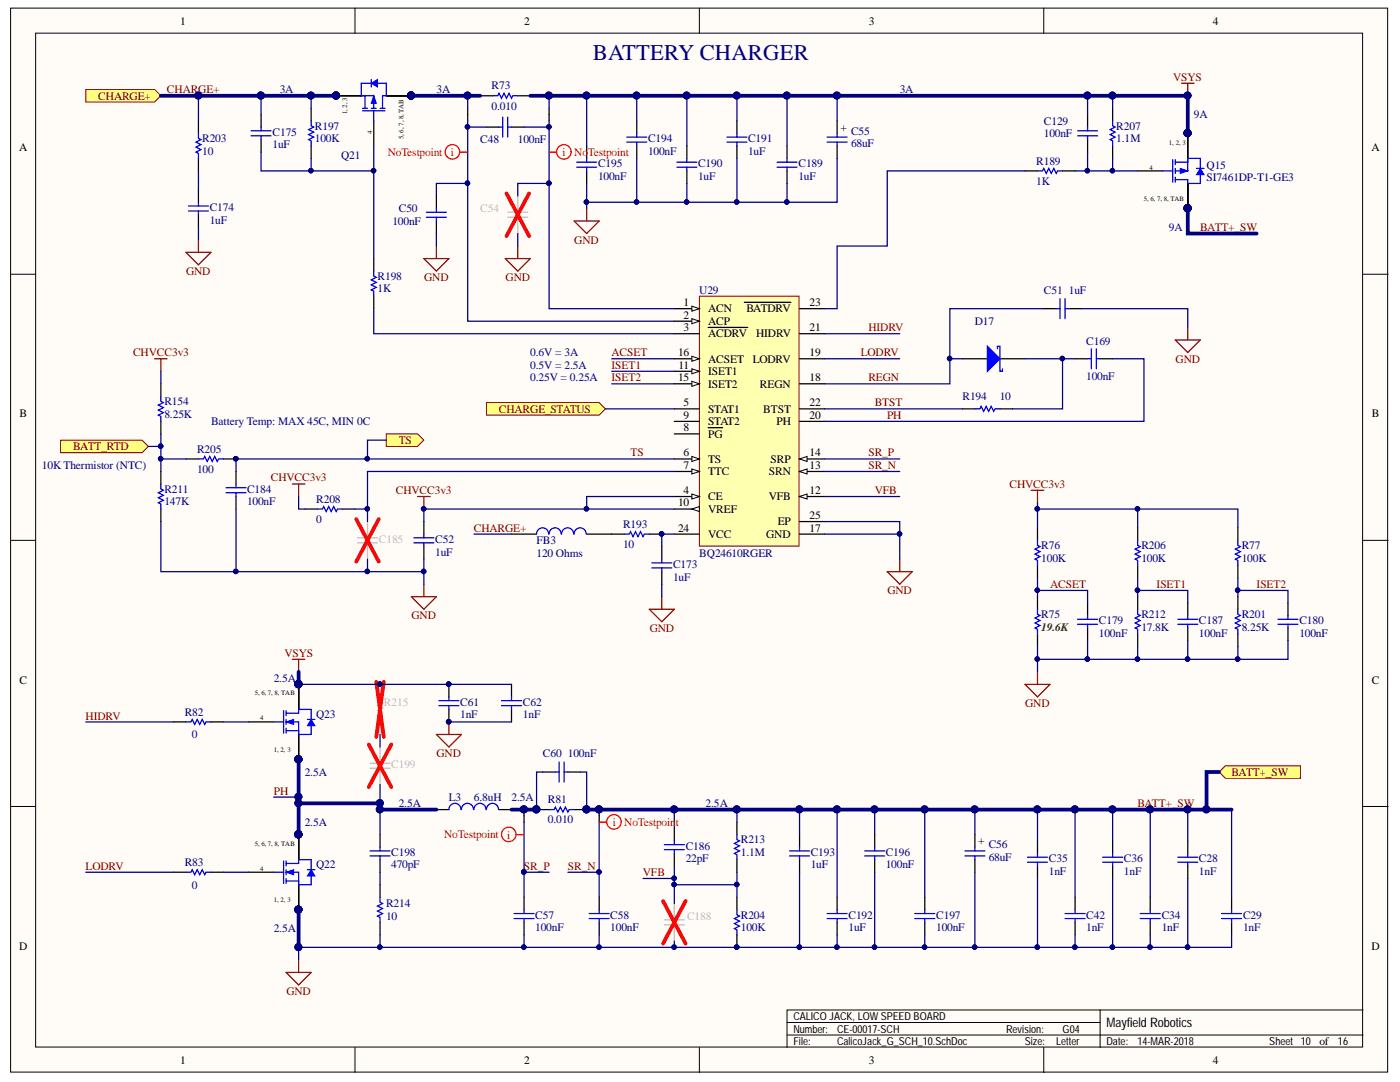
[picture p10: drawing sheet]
<svg xmlns="http://www.w3.org/2000/svg" width="279mm" height="216mm" viewBox="0 0 279 216" stroke-linecap="round" stroke-linejoin="round" font-family="sans-serif">
<g fill="#fffcf8" stroke="#000" stroke-width=".2">
<path d="M2.1 1.6h274.8v212.3h-274.8z"/>
<path d="M7.1 6.6h264.8v202.3h-264.8z"/>
</g>
<g fill="none" stroke="#000" stroke-width=".2">
<path d="M70.8 1.6v5M139.6 1.6v5M208.3 1.6v5M2.1 54.7h5M272 54.7h5M2.1 107.8h5M272 107.8h5M2.1 160.9h5M272 160.9h5M70.8 209v5M139.6 209v5M157.1 206.5h114.9"/>
<path d="M157.1 204h62.5M208.3 209v5M219.6 201.5v7.5M272 201.5h-114.9v7.5"/>
</g>
<path d="M139.6 59.1h19.9v49.9h-19.9z" fill="#ffffb0" stroke="#800000" stroke-width=".2"/>
<path d="M134.6 61.6h5" fill="none" stroke="#000" stroke-width=".25"/>
<path d="M138.1 61.1l1.5 .5-1.5 .5z" fill="#fffcf8"/>
<path d="M138.1 61.1l1.5 .5-1.5 .5z" fill="none" stroke="#000" stroke-width=".2"/>
<path d="M134.6 64.1h5" fill="none" stroke="#000" stroke-width=".25"/>
<path d="M138.1 63.6l1.5 .5-1.5 .5z" fill="#fffcf8"/>
<path d="M138.1 63.6l1.5 .5-1.5 .5z" fill="none" stroke="#000" stroke-width=".2"/>
<path d="M134.6 66.6h5M141.3 65.3h7.9M134.6 99.1h5" fill="none" stroke="#000" stroke-width=".25"/>
<path d="M138.1 98.6l1.5 .5-1.5 .5z" fill="#fffcf8"/>
<path d="M138.1 98.6l1.5 .5-1.5 .5z" fill="none" stroke="#000" stroke-width=".2"/>
<path d="M134.6 81.6h5M134.6 91.6h5" fill="none" stroke="#000" stroke-width=".25"/>
<path d="M138.1 91.1l1.5 .5-1.5 .5z" fill="#fffcf8"/>
<path d="M138.1 91.1l1.5 .5-1.5 .5z" fill="none" stroke="#000" stroke-width=".2"/>
<path d="M134.6 94.1h5" fill="none" stroke="#000" stroke-width=".25"/>
<path d="M138.1 93.6l1.5 .5-1.5 .5z" fill="#fffcf8"/>
<path d="M138.1 93.6l1.5 .5-1.5 .5z" fill="none" stroke="#000" stroke-width=".2"/>
<path d="M134.6 86.6h5M134.6 84.1h5M141.3 85.3h2.9M134.6 101.6h5" fill="none" stroke="#000" stroke-width=".25"/>
<path d="M138.1 101.6l1.5-.5v1z" fill="#fffcf8"/>
<path d="M138.1 101.6l1.5-.5v1z" fill="none" stroke="#000" stroke-width=".2"/>
<path d="M134.6 74.1h5" fill="none" stroke="#000" stroke-width=".25"/>
<path d="M138.1 73.6l1.5 .5-1.5 .5z" fill="#fffcf8"/>
<path d="M138.1 73.6l1.5 .5-1.5 .5z" fill="none" stroke="#000" stroke-width=".2"/>
<path d="M159.6 99.1h5" fill="none" stroke="#000" stroke-width=".25"/>
<path d="M159.6 99.1l1.5-.5v1z" fill="#fffcf8"/>
<path d="M159.6 99.1l1.5-.5v1z" fill="none" stroke="#000" stroke-width=".2"/>
<path d="M159.6 94.1h5" fill="none" stroke="#000" stroke-width=".25"/>
<path d="M159.6 94.1l1.5-.5v1z" fill="#fffcf8"/>
<path d="M159.6 94.1l1.5-.5v1z" fill="none" stroke="#000" stroke-width=".2"/>
<path d="M159.6 91.6h5" fill="none" stroke="#000" stroke-width=".25"/>
<path d="M159.6 91.6l1.5-.5v1z" fill="#fffcf8"/>
<path d="M159.6 91.6l1.5-.5v1z" fill="none" stroke="#000" stroke-width=".2"/>
<path d="M134.6 76.6h5" fill="none" stroke="#000" stroke-width=".25"/>
<path d="M138.1 76.1l1.5 .5-1.5 .5z" fill="#fffcf8"/>
<path d="M138.1 76.1l1.5 .5-1.5 .5z" fill="none" stroke="#000" stroke-width=".2"/>
<path d="M134.6 71.6h5" fill="none" stroke="#000" stroke-width=".25"/>
<path d="M138.1 71.1l1.5 .5-1.5 .5z" fill="#fffcf8"/>
<path d="M138.1 71.1l1.5 .5-1.5 .5z" fill="none" stroke="#000" stroke-width=".2"/>
<g fill="none" stroke="#000" stroke-width=".25">
<path d="M148.5 60.3h9.3M159.6 76.6h5M159.6 71.6h5M159.6 66.6h5M159.6 61.6h5M159.6 84.1h5M159.6 81.6h5M134.6 106.6h5M159.6 106.6h5M159.6 104.1h5M59.6 136.6v5M49.6 144.1h5"/>
<path d="M59.6 146.6v5"/>
</g>
<g fill="#000080" stroke="#000080" stroke-width=".2">
<circle cx="59.5" cy="151.5" r=".7"/>
<circle cx="59.5" cy="136.5" r=".7"/>
</g>
<path d="M54.6 144.1h2M56.6 141.8v4.5M57.1 145.8h2.5M57.1 144.1h2.5v2.5M57.1 142.3h2.5M57.1 141.8v1M57.1 143.6v1M57.1 145.3v1" fill="none" stroke="#00f" stroke-width=".25"/>
<path d="M57.1 144.1l1.5-.5v1z" fill="#00f"/>
<path d="M57.1 144.1l1.5-.5v1z" fill="none" stroke="#00f" stroke-width=".2"/>
<path d="M59.6 141.6v.7M59.6 145.8v.8M62.1 144.8v1.8" fill="none" stroke="#00f" stroke-width=".25"/>
<path d="M62.1 143.6l.7 1.2h-1.5z" fill="#00f"/>
<path d="M62.1 143.6l.7 1.2h-1.5z" fill="none" stroke="#00f" stroke-width=".2"/>
<path d="M59.6 141.6h2.5v2M59.6 146.6h2.5M61.3 143.6h1.5M54.6 174h2M56.6 171.8v4.5M57.1 175.8h2.5M57.1 174h2.5v2.5M57.1 172.3h2.5M57.1 171.8v1M57.1 173.5v1M57.1 175.3v1" fill="none" stroke="#00f" stroke-width=".25"/>
<path d="M59.6 136.6v5M59.6 146.6v5M49.6 174h5M59.6 166.5v5M59.6 176.5v5" fill="none" stroke="#000" stroke-width=".25"/>
<g fill="#000080" stroke="#000080" stroke-width=".2">
<circle cx="59.5" cy="136.5" r=".7"/>
<circle cx="59.5" cy="151.5" r=".7"/>
<circle cx="59.5" cy="181.5" r=".7"/>
<circle cx="59.5" cy="166.5" r=".7"/>
</g>
<path d="M57.1 174l1.5-.5v1z" fill="#00f"/>
<path d="M57.1 174l1.5-.5v1z" fill="none" stroke="#00f" stroke-width=".2"/>
<path d="M59.6 171.5v.8M59.6 175.8v.7M62.1 174.8v1.7" fill="none" stroke="#00f" stroke-width=".25"/>
<path d="M62.1 173.5l.7 1.3h-1.5z" fill="#00f"/>
<path d="M62.1 173.5l.7 1.3h-1.5z" fill="none" stroke="#00f" stroke-width=".2"/>
<path d="M72.1 16.6h2M72.1 19.1h2.5v2.5M72.8 19.1v2.5M76.3 19.1v2.5M72.3 22.1h4.5M72.3 21.6h1M74.1 21.6h1M74.6 22.1v2M75.8 21.6h1M59.6 171.5h2.5v2M59.6 176.5h2.5M61.3 173.5h1.5" fill="none" stroke="#00f" stroke-width=".25"/>
<path d="M67.1 19.1h5M77.1 19.1h5M74.6 24.1v5M59.6 166.5v5M59.6 176.5v5" fill="none" stroke="#000" stroke-width=".25"/>
<g fill="#000080" stroke="#000080" stroke-width=".2">
<circle cx="59.5" cy="166.5" r=".7"/>
<circle cx="59.5" cy="181.5" r=".7"/>
<circle cx="67" cy="19.1" r=".7"/>
<circle cx="82" cy="19.1" r=".7"/>
</g>
<path d="M74.6 19.1l.5 1.5h-1z" fill="#00f"/>
<path d="M74.6 19.1l.5 1.5h-1z" fill="none" stroke="#00f" stroke-width=".2"/>
<path d="M72.1 19.1h.7M75.3 16.6h1.8M76.3 19.1h.8" fill="none" stroke="#00f" stroke-width=".25"/>
<path d="M74.1 16.6l1.2-.7v1.5z" fill="#00f"/>
<path d="M74.1 16.6l1.2-.7v1.5z" fill="none" stroke="#00f" stroke-width=".2"/>
<path d="M72.1 16.6v2.5M74.1 15.9v1.5M77.1 16.6v2.5M157.6 169.8h4M157.6 170.8h4M159.6 169v.8M159.6 170.8v.7M165.1 182.3h4M165.1 183.3h4M167.1 181.5v.8M167.1 183.3v.7" fill="none" stroke="#00f" stroke-width=".25"/>
<path d="M67.1 19.1h5M77.1 19.1h5M159.6 166.5v2.5M159.6 171.5v2.5M167.1 179v2.5M167.1 184v2.5" fill="none" stroke="#000" stroke-width=".25"/>
<g fill="#000080" stroke="#000080" stroke-width=".2">
<circle cx="67" cy="19.1" r=".7"/>
<circle cx="82" cy="19.1" r=".7"/>
</g>
<path d="M177.1 114.1h5l-2.5 2.5zM179.6 111.6v2.5M57.1 194h5l-2.5 2.5zM59.6 191.5v2.5" fill="none" stroke="#800000" stroke-width=".25"/>
<path d="M243.3 154.1l1.2-1.3h15v2.5h-15z" fill-rule="evenodd" fill="#ffff80" stroke="#800000" stroke-width=".2"/>
<path d="M192.1 71.6h5M199.6 71.6h5M208.3 61.6h2.5M213.3 61.6h2.5" fill="none" stroke="#000" stroke-width=".25"/>
<path d="M211.6 59.6v4M212.6 59.6v4M210.8 61.6h.8M212.6 61.6h.7" fill="none" stroke="#00f" stroke-width=".25"/>
<path d="M234.5 67.8h5l-2.5 2.5zM237 65.3v2.5" fill="none" stroke="#800000" stroke-width=".25"/>
<path d="M197.1 69.1l2.5 2.5-2.5 2.5z" fill="#00f"/>
<g fill="none" stroke="#00f" stroke-width=".25">
<path d="M135.1 32.4h4M135.1 33.4h4M137.1 31.6v.8M137.1 33.4v.7M145.1 27.4h4M145.1 28.4h4M147.1 26.6v.8M147.1 28.4v.7M155.1 32.4h4M155.1 33.4h4M157.1 31.6v.8M157.1 33.4v.7"/>
<path d="M197.1 69.1l2.5 2.5-2.5 2.5zM199.1 69.6v-.5h.5v5h.5v-.5M82.6 107.3h4M82.6 108.3h4M84.6 106.6v.7M84.6 108.3v.8M130.1 112.3h4M130.1 113.3h4M132.1 111.6v.7M132.1 113.3v.8"/>
</g>
<circle cx="104.5" cy="174" r=".45" fill="#000080" stroke="#000080" stroke-width=".2"/>
<path d="M137.1 29.1v2.5M137.1 34.1v2.5M147.1 24.1v2.5M147.1 29.1v2.5M157.1 29.1v2.5M157.1 34.1v2.5M84.6 104.1v2.5M84.6 109.1v2.5M132.1 109.1v2.5M132.1 114.1v2.5" fill="none" stroke="#000" stroke-width=".25"/>
<path d="M114.6 44.1h5l-2.5 2.5zM117.1 41.6v2.5M82.1 119.1h5l-2.5 2.5zM84.6 116.6v2.5M132.1 119.1v2.5M129.6 121.6h5l-2.5 2.5z" fill="none" stroke="#800000" stroke-width=".25"/>
<path d="M12.1 87.8h16.3l1.2 1.3-1.2 1.2h-16.3z" fill-rule="evenodd" fill="#ffff80" stroke="#800000" stroke-width=".2"/>
<path d="M84.6 51.6h5l-2.5 2.5zM87.1 49.1v2.5M100.8 51.6h5l-2.5 2.5zM103.3 49.1v2.5M204.6 136.6h5l-2.5 2.5zM207.1 134.1v2.5" fill="none" stroke="#800000" stroke-width=".25"/>
<path d="M17.1 17.9h13.8l1.2 1.2-1.2 1.3h-13.8z" fill-rule="evenodd" fill="#ffff80" stroke="#800000" stroke-width=".2"/>
<path d="M37.1 50.3h5l-2.5 2.5zM39.6 47.8v2.5" fill="none" stroke="#800000" stroke-width=".25"/>
<path d="M77.1 86.6h6.2l1.3 1.2-1.3 1.3h-6.2z" fill-rule="evenodd" fill="#ffff80" stroke="#800000" stroke-width=".2"/>
<path d="M235.8 16.6h2.5M237 16.6v2.5M30.9 71.6h2.5M32.1 71.6v2.5M58.3 96.6h2.5M59.6 96.6v2.5M83.3 99.1h2.5M84.6 99.1v2.5M205.8 97.8h2.5M207.1 97.8v2.5" fill="none" stroke="#800000" stroke-width=".25"/>
<g fill="#000080" stroke="#000080" stroke-width=".2">
<circle cx="84.5" cy="101.5" r=".45"/>
<circle cx="237" cy="19.1" r=".7"/>
<circle cx="107" cy="161.5" r=".7"/>
<circle cx="117" cy="161.5" r=".7"/>
<circle cx="237" cy="26.6" r=".7"/>
<circle cx="237" cy="41.6" r=".7"/>
</g>
<path d="M95.8 19.1h2.5M103.3 19.1h2.5M167.1 24.1v2.5M167.1 29.1v2.5M227 34.1h5M237 26.6v5M237 36.6v5M107.1 161.5h2.5M114.6 161.5h2.5M194.6 166.5v2.5M194.6 171.5v2.5" fill="none" stroke="#000" stroke-width=".25"/>
<g fill="none" stroke="#00f" stroke-width=".25">
<path d="M98.3 19.1h1l.3-.5 .5 1 .5-1 .5 1 .5-1 .5 1 .2-.5h1M165.1 28.4h4M165.1 27.4h4M167.1 26.6v.8M167.1 28.4v.7M232 34.1h2M234 31.9v4.5M234.5 35.9h2.5M234.5 32.4h2.5M234.5 31.9v1M234.5 33.6v1M234.5 35.4v1"/>
<path d="M237 31.6v2.5h-2.5M239.5 31.6v2M109.6 161.5h1l.2-.5 .5 1 .5-1 .5 1 .5-1 .5 1 .3-.5h1M192.6 170.8h4M192.6 169.8h4M194.6 169v.8M194.6 170.8v.7"/>
</g>
<path d="M235.5 33.6l1.5 .5-1.5 .5z" fill="#00f"/>
<path d="M235.5 33.6l1.5 .5-1.5 .5z" fill="none" stroke="#00f" stroke-width=".2"/>
<path d="M237 31.6v.8M237 35.9v.7M239.5 34.9v1.7" fill="none" stroke="#00f" stroke-width=".25"/>
<path d="M239.5 33.6l.8 1.3h-1.5z" fill="#00f"/>
<path d="M239.5 33.6l.8 1.3h-1.5z" fill="none" stroke="#00f" stroke-width=".2"/>
<g fill="none" stroke="#00f" stroke-width=".25">
<path d="M39.6 26.6v1l.5 .3-1 .5 1 .5-1 .5 1 .5-1 .5 .5 .2v1M62.1 24.1v1l.5 .3-1 .5 1 .5-1 .5 1 .5-1 .5 .5 .2v1M99.6 25.4h.7M100.3 23.4v4M101.3 23.4v4M101.3 25.4h.8M115.1 32.4h4M115.1 33.4h4M117.1 31.6v.8M117.1 33.4v.7M125.1 27.4h4M125.1 28.4h4"/>
<path d="M127.1 26.6v.8M127.1 28.4v.7M207.1 34.1h1l.2-.5 .5 1 .5-1 .5 1 .5-1 .5 1 .3-.5h1M215.1 26.1h4M215.1 27.1h4M217.1 25.4v.7M217.1 27.1v.8M237 31.6h2.5M237 36.6h2.5M238.8 33.6h1.5M74.6 54.1v1l.5 .2-1 .5 1 .5-1 .5 1 .5-1 .5 .5 .3v1M85.1 42.4h4"/>
<path d="M85.1 43.3h4M87.1 41.6v.8M87.1 43.3v.8M32.1 79.1v1l.5 .2-1 .5 1 .5-1 .5 1 .5-1 .5 .5 .3v1M217.1 71.6h.7M217.8 69.6v4M218.8 69.6v4M218.8 71.6h.8M32.1 96.6v1l.5 .2-1 .5 1 .5-1 .5 1 .5-1 .5 .5 .3v1M39.6 91.6h1l.3-.5 .5 1 .5-1 .5 1 .5-1 .5 1 .2-.5h1M45.1 97.3h4M45.1 98.3h4"/>
<path d="M47.1 96.6v.7M47.1 98.3v.8M194.6 81.6h1l.2-.5 .5 1 .5-1 .5 1 .5-1 .5 1 .3-.5h1M63.3 101.6h1l.3-.5 .5 1 .5-1 .5 1 .5-1 .5 1 .2-.5h1M207.1 107.8v1l.5 .3-1 .5 1 .5-1 .5 1 .5-1 .5 .5 .2v1M227 107.8v1l.5 .3-1 .5 1 .5-1 .5 1 .5-1 .5 .5 .2v1M247 107.8v1l.5 .3-1 .5 1 .5-1 .5 1 .5-1 .5 .5 .2v1M207.1 121.6v1l.5 .2-1 .5 1 .5-1 .5 1 .5-1 .5 .5 .3v1M215.1 123.6h4M215.1 124.6h4M217.1 122.8v.8M217.1 124.6v.7"/>
<path d="M227 121.6v1l.5 .2-1 .5 1 .5-1 .5 1 .5-1 .5 .5 .3v1M235 123.6h4M235 124.6h4M237 122.8v.8M237 124.6v.7M247 121.6v1l.5 .2-1 .5 1 .5-1 .5 1 .5-1 .5 .5 .3v1M255 123.6h4M255 124.6h4M257 122.8v.8M257 124.6v.7M37.1 144.1h1l.3-.5 .5 1 .5-1 .5 1 .5-1 .5 1 .2-.5h1M110.8 154.1h.8"/>
<path d="M111.6 152.1v3.9M112.6 152.1v3.9M112.6 154.1h.7M37.1 174h1l.3-.5 .5 1 .5-1 .5 1 .5-1 .5 1 .2-.5h1M75.8 179v1l.5 .3-1 .5 1 .5-1 .5 1 .5-1 .5 .5 .2v1M132.6 168.5h4M132.6 169.5h4M134.6 167.8v.7M134.6 169.5v.8M147.1 166.5v1l.5 .3-1 .5 1 .5-1 .5 1 .5-1 .5 .5 .2v1M172.6 169.8h4M172.6 170.8h4"/>
<path d="M174.6 169v.8M174.6 170.8v.7M102.6 182.3h4M102.6 183.3h4M104.6 181.5v.8M104.6 183.3v.7M117.6 182.3h4M117.6 183.3h4M119.6 181.5v.8M119.6 183.3v.7M147.1 181.5v1l.5 .3-1 .5 1 .5-1 .5 1 .5-1 .5 .5 .2v1M182.6 182.3h4"/>
<path d="M182.6 183.3h4M184.6 181.5v.8M184.6 183.3v.7"/>
</g>
<g fill="none" stroke="#000" stroke-width=".25">
<path d="M39.6 24.1v2.5M39.6 31.6v2.5M62.1 21.6v2.5M62.1 29.1v2.5M87.1 39.1v2.5M97.1 25.4h2.5M102.1 25.4h2.5M117.1 29.1v2.5M117.1 34.1v2.5M127.1 24.1v2.5M127.1 29.1v2.5M204.6 34.1h2.5"/>
<path d="M212.1 34.1h2.5M217.1 22.9v2.5M217.1 27.9v2.5M237 26.6v5M237 36.6v5M74.6 51.6v2.5M74.6 59.1v2.5M87.1 44.1v2.5M32.1 76.6v2.5M214.6 71.6h2.5M219.6 71.6h2.5M32.1 84.1v2.5"/>
<path d="M32.1 94.1v2.5M37.1 91.6h2.5M44.6 91.6h2.5M47.1 94.1v2.5M47.1 99.1v2.5M192.1 81.6h2.5M199.6 81.6h2.5M32.1 101.6v2.5M60.8 101.6h2.5M68.3 101.6h2.5M207.1 105.3v2.5M207.1 112.8v2.5"/>
<path d="M207.1 119.1v2.5M227 105.3v2.5M227 112.8v2.5M227 119.1v2.5M247 105.3v2.5M247 112.8v2.5M247 119.1v2.5M207.1 126.6v2.5M217.1 120.3v2.5M217.1 125.3v2.5M227 126.6v2.5M237 120.3v2.5"/>
<path d="M237 125.3v2.5M247 126.6v2.5M257 120.3v2.5M257 125.3v2.5M34.6 144.1h2.5M42.1 144.1h2.5M108.3 154.1h2.5M113.3 154.1h2.5M34.6 174h2.5M42.1 174h2.5M75.8 176.5v2.5M104.6 179v2.5"/>
<path d="M119.6 179v2.5M134.6 165.3v2.5M134.6 170.3v2.5M147.1 164v2.5M147.1 171.5v2.5M147.1 179v2.5M174.6 166.5v2.5M174.6 171.5v2.5M184.6 179v2.5M75.8 184v2.5M104.6 184v2.5M119.6 184v2.5"/>
<path d="M147.1 186.5v2.5M184.6 184v2.5"/>
</g>
<g fill="#000080" stroke="#000080" stroke-width=".2">
<circle cx="237" cy="26.6" r=".7"/>
<circle cx="237" cy="41.6" r=".7"/>
<circle cx="47.1" cy="91.5" r=".45"/>
<circle cx="147" cy="189" r=".45"/>
<circle cx="75.8" cy="136.5" r=".45"/>
</g>
<g fill="none" stroke="#bfbebc" stroke-width=".25">
<path d="M103.3 39.1v3.3M101.3 42.4h4M101.3 43.3h4M103.3 43.3v3.3M71.3 107.3h4M71.3 108.3h4M73.3 104.1v3.2M73.3 108.3v3.3M75.8 136.6v3.5l.5 .2-1 .5 1 .5-1 .5 1 .5-1 .5 .5 .3v3.5M73.8 152.3h4M73.8 153.3h4M75.8 149.1v3.2"/>
<path d="M75.8 153.3v3.2M132.6 183.5h4M132.6 184.5h4M134.6 180.3v3.2M134.6 184.5v3.3"/>
</g>
<path d="M101.1 38.6l4.5 8.5M105.6 38.6l-4.5 8.5M71.1 103.6l4.5 8.5M75.6 103.6l-4.5 8.5M75.1 136.1l1.5 11M76.6 136.1l-1.5 11M73.6 148.6l4.5 8.4M78.1 148.6l-4.5 8.4M132.3 179.8l4.5 8.5M136.8 179.8l-4.5 8.5" fill="none" stroke="#f00" stroke-width=".75"/>
<path d="M97.1 80.3h22.5l1.2 1.3-1.2 1.2h-22.5z" fill-rule="evenodd" fill="#ffff80" stroke="#800000" stroke-width=".2"/>
<g fill="none" stroke="#000" stroke-width=".25">
<path d="M39.6 37.9v2.5M52.1 22.9v2.5M52.1 27.9v2.5M93.3 21.6v2.5M109.6 21.6v2.5M222.1 21.6v2.5M222.1 29.1v2.5M39.6 42.9v2.4M102.1 106.6h5M117.1 106.6h7.5M129.6 106.6h2.5M89.6 136.6v2.5"/>
<path d="M102.1 136.6v2.5M89.6 141.6v2.5M102.1 141.6v2.5M75.8 166.5v2.5M75.8 171.5v2.5M87.1 161.5h2.5M99.6 161.5h2.5M104.6 161.5v2.5M119.6 161.5v2.5M207.1 167.8v2.5M207.1 172.8v2.5M214.6 179v2.5"/>
<path d="M222.1 167.8v2.5M222.1 172.8v2.5M229.5 179v2.5M237 167.8v2.5M237 172.8v2.5M245.8 179v2.5M214.6 184v2.5M229.5 184v2.5M245.8 184v2.5"/>
</g>
<g fill="none" stroke="#00f" stroke-width=".25">
<path d="M50.1 26.1h4M50.1 27.1h4M52.1 25.4v.7M52.1 27.1v.8M222.1 24.1v1l.5 .3-1 .5 1 .5-1 .5 1 .5-1 .5 .5 .2v1M37.6 41.1h4M37.6 42.1h4M39.6 40.4v.7M39.6 42.1v.8M109.5 106.6a1.2 1.2 0 0 0-1.2-1.3 1.2 1.2 0 0 0-1.2 1.3M112 106.6a1.2 1.2 0 0 0-1.2-1.3 1.2 1.2 0 0 0-1.2 1.3M114.5 106.6a1.2 1.2 0 0 0-1.2-1.3 1.2 1.2 0 0 0-1.2 1.3"/>
<path d="M117 106.6a1.2 1.2 0 0 0-1.2-1.3 1.2 1.2 0 0 0-1.2 1.3M124.6 106.6h1l.2-.5 .5 1 .5-1 .5 1 .5-1 .5 1 .3-.5h1M87.6 139.8h4M89.6 139.1v.7M100.1 139.8h4M102.1 139.1v.7M87.6 140.8h4M89.6 140.8v.8M100.1 140.8h4M102.1 140.8v.8M73.8 169.8h4M73.8 170.8h4"/>
<path d="M75.8 169v.8M75.8 170.8v.7M92 161.5a1.2 1.2 0 0 0-1.2-1.2 1.2 1.2 0 0 0-1.2 1.2M94.5 161.5a1.2 1.2 0 0 0-1.2-1.2 1.2 1.2 0 0 0-1.2 1.2M97 161.5a1.2 1.2 0 0 0-1.2-1.2 1.2 1.2 0 0 0-1.2 1.2M99.5 161.5a1.2 1.2 0 0 0-1.2-1.2 1.2 1.2 0 0 0-1.2 1.2M205.1 171h4M205.1 172h4M207.1 170.3v.7M207.1 172v.8M220.1 171h3.9M220.1 172h3.9"/>
<path d="M222.1 170.3v.7M222.1 172v.8M235 171h4M235 172h4M237 170.3v.7M237 172v.8M212.6 182.3h4M212.6 183.3h4M214.6 181.5v.8M214.6 183.3v.7M227.5 182.3h4M227.5 183.3h4"/>
<path d="M229.5 181.5v.8M229.5 183.3v.7M243.8 182.3h4M243.8 183.3h4M245.8 181.5v.8M245.8 183.3v.7"/>
</g>
<path d="M58.3 131.6h2.5M59.6 131.6v2.5M87.1 146.6h5l-2.5 2.5zM89.6 144.1v2.5" fill="none" stroke="#800000" stroke-width=".25"/>
<g fill="#000080" stroke="#000080" stroke-width=".2">
<circle cx="89.5" cy="144" r=".45"/>
<circle cx="89.5" cy="136.5" r=".45"/>
<circle cx="132" cy="106.5" r=".45"/>
<circle cx="104.5" cy="161.5" r=".7"/>
<circle cx="119.5" cy="161.5" r=".7"/>
<circle cx="167" cy="161.5" r=".7"/>
<circle cx="174.5" cy="161.5" r=".7"/>
<circle cx="184.5" cy="161.5" r=".7"/>
<circle cx="159.5" cy="161.5" r=".7"/>
<circle cx="167" cy="189" r=".45"/>
<circle cx="174.5" cy="189" r=".45"/>
<circle cx="184.5" cy="189" r=".45"/>
<circle cx="194.5" cy="161.5" r=".7"/>
<circle cx="147" cy="176.5" r=".45"/>
<circle cx="134.5" cy="176.5" r=".45"/>
<circle cx="134.5" cy="189" r=".45"/>
<circle cx="217" cy="34.1" r=".45"/>
<circle cx="222" cy="34.1" r=".45"/>
<circle cx="222" cy="19.1" r=".7"/>
<circle cx="59.5" cy="189" r=".7"/>
<circle cx="75.8" cy="189" r=".45"/>
<circle cx="59.5" cy="181.5" r=".7"/>
<circle cx="59.5" cy="160.2" r=".7"/>
<circle cx="59.5" cy="166.5" r=".7"/>
<circle cx="75.8" cy="160.2" r=".7"/>
<circle cx="75.8" cy="161.5" r=".7"/>
<circle cx="59.5" cy="159" r=".7"/>
<circle cx="59.5" cy="151.5" r=".7"/>
<circle cx="179.5" cy="106.5" r=".45"/>
<circle cx="189.5" cy="71.5" r=".45"/>
<circle cx="212" cy="71.5" r=".45"/>
<circle cx="217" cy="19.1" r=".7"/>
<circle cx="167" cy="19.1" r=".7"/>
<circle cx="157" cy="19.1" r=".7"/>
<circle cx="147" cy="19.1" r=".7"/>
<circle cx="137" cy="19.1" r=".7"/>
<circle cx="127" cy="19.1" r=".7"/>
<circle cx="117" cy="40.3" r=".45"/>
<circle cx="157" cy="40.3" r=".45"/>
<circle cx="147" cy="40.3" r=".45"/>
<circle cx="137" cy="40.3" r=".45"/>
<circle cx="127" cy="40.3" r=".45"/>
<circle cx="62" cy="34.1" r=".45"/>
<circle cx="74.5" cy="34.1" r=".45"/>
<circle cx="62" cy="19.1" r=".7"/>
<circle cx="73.3" cy="114" r=".45"/>
<circle cx="84.5" cy="114" r=".45"/>
<circle cx="32.1" cy="91.5" r=".45"/>
<circle cx="32.1" cy="89" r=".45"/>
<circle cx="47.1" cy="114" r=".45"/>
<circle cx="93.3" cy="36.6" r=".45"/>
<circle cx="109.5" cy="36.6" r=".45"/>
<circle cx="207" cy="117.8" r=".45"/>
<circle cx="227" cy="117.8" r=".45"/>
<circle cx="247" cy="117.8" r=".45"/>
<circle cx="207" cy="131.5" r=".45"/>
<circle cx="247" cy="131.5" r=".45"/>
<circle cx="237" cy="131.5" r=".45"/>
<circle cx="227" cy="131.5" r=".45"/>
<circle cx="217" cy="131.5" r=".45"/>
<circle cx="227" cy="101.5" r=".45"/>
<circle cx="39.6" cy="19.1" r=".7"/>
<circle cx="237" cy="41.6" r=".7"/>
<circle cx="73.3" cy="101.5" r=".45"/>
<circle cx="207" cy="101.5" r=".45"/>
<circle cx="109.5" cy="25.3" r=".45"/>
<circle cx="84.5" cy="101.5" r=".45"/>
<circle cx="117" cy="101.5" r=".45"/>
<circle cx="134.5" cy="175.2" r=".45"/>
<circle cx="47.1" cy="91.5" r=".45"/>
<circle cx="73.3" cy="91.5" r=".45"/>
<circle cx="82" cy="19.1" r=".7"/>
<circle cx="93.3" cy="19.1" r=".7"/>
<circle cx="194.5" cy="189" r=".45"/>
<circle cx="159.5" cy="189" r=".45"/>
<circle cx="52" cy="19.1" r=".7"/>
<circle cx="67" cy="19.1" r=".7"/>
<circle cx="119.5" cy="189" r=".45"/>
<circle cx="147" cy="189" r=".45"/>
<circle cx="104.5" cy="189" r=".45"/>
<circle cx="59.5" cy="136.5" r=".7"/>
<circle cx="134.5" cy="161.5" r=".7"/>
<circle cx="147" cy="161.5" r=".7"/>
<circle cx="107" cy="161.5" r=".7"/>
<circle cx="109.5" cy="19.1" r=".7"/>
<circle cx="117" cy="19.1" r=".7"/>
<circle cx="237" cy="19.1" r=".7"/>
<circle cx="237" cy="26.6" r=".7"/>
<circle cx="207" cy="161.5" r=".7"/>
<circle cx="222" cy="161.5" r=".7"/>
<circle cx="237" cy="161.5" r=".7"/>
<circle cx="207" cy="189" r=".45"/>
<circle cx="214.5" cy="189" r=".45"/>
<circle cx="229.5" cy="189" r=".45"/>
<circle cx="237" cy="189" r=".45"/>
<circle cx="222" cy="189" r=".45"/>
<circle cx="214.5" cy="161.5" r=".7"/>
<circle cx="229.5" cy="161.5" r=".7"/>
<circle cx="240.7" cy="161.5" r=".7"/>
<circle cx="117" cy="161.5" r=".7"/>
<circle cx="75.8" cy="136.5" r=".45"/>
<circle cx="93.3" cy="25.3" r=".45"/>
<circle cx="104.5" cy="174" r=".45"/>
<circle cx="119.5" cy="174" r=".45"/>
</g>
<g fill="none" stroke="#000080" stroke-width=".25">
<path d="M39.6 19.1v5M52.1 19.1v3.8M62.1 19.1v2.5M93.3 19.1v2.5M109.6 19.1v2.5M117.1 19.1v10M127.1 19.1v5M137.1 19.1v10M147.1 19.1v5M157.1 19.1v10M167.1 19.1v5M217.1 19.1v3.8"/>
<path d="M222.1 19.1v2.5M39.6 34.1v3.8M52.1 30.4v3.7h22.5M62.1 31.6v2.5M74.6 29.1v22.5M93.3 36.6h-6.2v2.5M93.3 24.1v1.3M97.1 25.4h-3.8v38.7h41.3M104.6 25.4h5v36.2h25M109.6 36.6h-6.3v2.5M109.6 24.1v1.3M117.1 36.6v5"/>
<path d="M127.1 31.6v8.8M137.1 36.6v3.8M147.1 31.6v8.8M157.1 36.6v3.8M167.1 31.6v8.8h-50M204.6 34.1h-27.5v15h-10v12.5h-2.5M214.6 34.1h12.4M217.1 30.4v3.7M222.1 31.6v2.5M39.6 45.3v2.5M87.1 46.6v2.5M103.3 46.6v2.5"/>
<path d="M32.1 74.1v2.5M74.6 61.6v5h60M122.1 71.6h12.5M122.1 74.1h12.5M122.1 76.6h12.5M164.6 66.6h15M164.6 71.6h15M189.6 71.6h2.5M204.6 71.6h10M208.3 61.6h-18.7v15h-25M212.1 71.6v10h-10M215.8 61.6h21.2v3.7"/>
<path d="M222.1 71.6h6.2v12.5h-63.7M29.6 89.1h2.5M32.1 86.6v7.5M32.1 91.6h5M59.6 99.1v2.5h1.2M77.1 87.8h-3.8v3.8M120.8 81.6h13.8M134.6 94.1h-61.3v10M134.6 99.1h-17.5v2.5h-32.5v2.5M134.6 91.6h-87.5v2.5M164.6 99.1h15M164.6 81.6h27.5"/>
<path d="M164.6 91.6h15M164.6 94.1h15M32.1 104.1v10h15M47.1 101.6v12.5h26.2M70.8 101.6h2.5M73.3 111.6v2.5h11.3v-2.5M84.6 114.1v2.5M94.6 106.6h7.5M117.1 101.6h17.5M132.1 116.6v2.5M134.6 106.6h-2.5v2.5M164.6 104.1h15v7.5"/>
<path d="M164.6 106.6h15M207.1 117.8h10v2.5M207.1 115.3v3.8M207.1 105.3v-3.7h39.9v3.7M207.1 100.3v1.3M227 115.3v2.5h10v2.5M227 101.6v3.7M227 117.8v1.3M247 115.3v2.5h10v2.5M247 117.8v1.3M59.6 136.6h42.5M207.1 129.1v5"/>
<path d="M217.1 127.8v3.8M227 129.1v2.5M237 127.8v3.8M247 129.1v2.5M257 127.8v3.8h-49.9M17.1 144.1h17.5M44.6 144.1h5M54.6 159h5M75.8 156.5v10M75.8 146.6v2.5M89.6 144.1h12.5M108.3 154.1h-1.2v7.4"/>
<path d="M115.8 154.1h1.3v7.4M17.1 174h17.5M44.6 174h5M75.8 174v2.5M104.6 164v15M104.6 174h5M113.3 174h6.3M119.6 164v15M128.3 175.3h6.3M134.6 172.8v7.5M134.6 176.5h12.5M134.6 161.5v3.8"/>
<path d="M147.1 174v5M147.1 161.5v2.5M159.6 174v15h-55v-2.5M159.6 161.5v5M167.1 161.5v17.5M174.6 161.5v5M174.6 174v15M184.6 161.5v17.5M194.6 174v15h-35M194.6 161.5v5M207.1 161.5v6.3M207.1 175.3v13.7"/>
<path d="M214.6 161.5v17.5M222.1 161.5v6.3M222.1 175.3v13.7M229.5 161.5v17.5M237 161.5v6.3M237 175.3v13.7M245.8 161.5v17.5M75.8 186.5v2.5h-16.2v2.5M75.8 189h28.8M119.6 186.5v2.5M134.6 187.8v1.2M167.1 186.5v2.5"/>
<path d="M184.6 186.5v2.5M214.6 186.5v2.5M229.5 186.5v2.5M245.8 186.5v2.5h-51.2"/>
</g>
<path d="M32.1 19.1h35M82.1 19.1h13.7M105.8 19.1h131.2v7.5M237 41.6v5h13.8M59.6 134.1v2.5M59.6 151.6v8.7h16.2M243.3 154.1h-2.5v7.4M59.6 160.3v6.2M75.8 161.5h11.3M102.1 161.5h5M117.1 161.5h128.7M59.6 181.5v7.5" fill="none" stroke="#000080" stroke-width=".75"/>
<g fill="none" stroke="#f00" stroke-width=".25">
<path d="M91.8 30.4h1.5M109.6 30.4h1.5M103.1 166.5h1.5M119.6 164h1.5"/>
<circle cx="90.3" cy="30.3" r="1.45"/>
<circle cx="112.5" cy="30.3" r="1.45"/>
<circle cx="101.5" cy="166.5" r="1.45"/>
<circle cx="122.5" cy="164" r="1.45"/>
</g>
<text font-size="4.5" fill="#000080" x="118.3" y="11.9">BATTERY CHARGER</text>
<text font-size="2.6" x="220.8" y="205">Mayfield Robotics</text>
<g font-size="2.3">
<text x="35.9" y="4.9">1</text>
<text x="104.6" y="4.9">2</text>
<text x="173.4" y="4.9">3</text>
<text x="242.1" y="4.9">4</text>
<text x="167.8" y="24.9" transform="rotate(90 167.8 24.9)">+</text>
<text x="3.8" y="30.2">A</text>
<text x="273.7" y="30.2">A</text>
<text x="136.4" y="61.1">1</text>
<text x="136.4" y="63.6">2</text>
<text x="141.3" y="62.3">ACN</text>
<text x="141.3" y="64.9">ACP</text>
<text x="148.9" y="62.3">BATDRV</text>
<text x="161.6" y="61.1">23</text>
<text x="135.3" y="71.1">16</text>
<text x="136.4" y="66.1">3</text>
<text x="141.3" y="67.3">ACDRV</text>
<text x="150.9" y="67.3">HIDRV</text>
<text x="161.6" y="71.1">19</text>
<text x="161.6" y="66.1">21</text>
<text x="135.3" y="76.1">15</text>
<text x="135.4" y="73.6">11</text>
<text x="141.3" y="74.8">ISET1</text>
<text x="141.3" y="77.4">ISET2</text>
<text x="141.3" y="72.4">ACSET</text>
<text x="150.2" y="72.4">LODRV</text>
<text x="151.7" y="77.4">REGN</text>
<text x="161.6" y="76.1">18</text>
<text x="3.9" y="83.3">B</text>
<text x="136.4" y="81.1">5</text>
<text x="136.4" y="83.6">9</text>
<text x="141.3" y="82.4">STAT1</text>
<text x="152.3" y="82.4">BTST</text>
<text x="161.6" y="83.6">20</text>
<text x="161.6" y="81.1">22</text>
<text x="273.8" y="83.3">B</text>
<text x="136.4" y="86.1">8</text>
<text x="141.3" y="87.4">PG</text>
<text x="141.3" y="84.8">STAT2</text>
<text x="155" y="84.8">PH</text>
<text x="136.4" y="91.1">6</text>
<text x="136.4" y="93.6">7</text>
<text x="141.3" y="92.3">TS</text>
<text x="141.3" y="94.9">TTC</text>
<text x="153.4" y="94.9">SRN</text>
<text x="153.8" y="92.3">SRP</text>
<text x="161.6" y="93.6">13</text>
<text x="161.6" y="91.1">14</text>
<text x="135.3" y="101.1">10</text>
<text x="136.4" y="98.6">4</text>
<text x="141.3" y="99.9">CE</text>
<text x="153.4" y="99.9">VFB</text>
<text x="161.6" y="98.6">12</text>
<text x="135.3" y="106.1">24</text>
<text x="141.3" y="102.3">VREF</text>
<text x="141.3" y="107.3">VCC</text>
<text x="152.9" y="107.3">GND</text>
<text x="155.2" y="104.9">EP</text>
<text x="161.6" y="106.1">17</text>
<text x="161.6" y="103.6">25</text>
<text x="3.9" y="136.4">C</text>
<text x="273.8" y="136.4">C</text>
<text x="195.3" y="167.3" transform="rotate(90 195.3 167.3)">+</text>
<text x="3.8" y="189.5">D</text>
<text x="273.7" y="189.5">D</text>
<text x="35.9" y="212.2">1</text>
<text x="104.6" y="212.2">2</text>
<text x="173.4" y="212.2">3</text>
<text x="242.1" y="212.2">4</text>
</g>
<g font-size="2.3" fill="#000080">
<text x="98.1" y="17.8">R73</text>
<text x="55.8" y="18.6">3A</text>
<text x="87.1" y="18.6">3A</text>
<text x="98.1" y="21.9">0.010</text>
<text x="179.6" y="18.6">3A</text>
<text x="238.3" y="23.6">9A</text>
<text x="40.3" y="28.3">R203</text>
<text x="54.4" y="29.6">1uF</text>
<text x="54.4" y="27.1">C175</text>
<text x="62.8" y="28.3">100K</text>
<text x="62.8" y="25.9">R197</text>
<text x="95.8" y="28.6">C48</text>
<text x="103.4" y="28.6">100nF</text>
<text x="129.3" y="28.3">C194</text>
<text x="149.3" y="28.3">C191</text>
<text x="169.8" y="29.3">68uF</text>
<text x="169.8" y="26.9">C55</text>
<text x="208.3" y="27.4">100nF</text>
<text x="208.3" y="24.9">C129</text>
<text x="222.8" y="28.3">1.1M</text>
<text x="222.8" y="25.9">R207</text>
<text x="40.3" y="30.9">10</text>
<text x="68.1" y="31.6">Q21</text>
<text x="119.3" y="35.9">100nF</text>
<text x="119.3" y="33.4">C195</text>
<text x="129.3" y="30.9">100nF</text>
<text x="139.3" y="35.9">1uF</text>
<text x="139.3" y="33.4">C190</text>
<text x="149.3" y="30.9">1uF</text>
<text x="159.4" y="35.9">1uF</text>
<text x="159.4" y="33.4">C189</text>
<text x="206.8" y="32.9">R189</text>
<text x="240.8" y="33.7">Q15</text>
<text x="206.8" y="36.9">1K</text>
<text x="240.8" y="36.1">SI7461DP-T1-GE3</text>
<text x="41.9" y="44.6">1uF</text>
<text x="41.9" y="42.1">C174</text>
<text x="78.3" y="44.9">100nF</text>
<text x="79.6" y="42.4">C50</text>
<text x="233.3" y="46.1">9A</text>
<text x="75.4" y="58.3">1K</text>
<text x="75.4" y="55.9">R198</text>
<text x="139.6" y="58.6">U29</text>
<text x="208.3" y="58.6">C51</text>
<text x="213.3" y="58.6">1uF</text>
<text x="194.5" y="64.9">D17</text>
<text x="105.8" y="71.1">0.6V = 3A</text>
<text x="216.8" y="68.8">C169</text>
<text x="105.8" y="73.6">0.5V = 2.5A</text>
<text x="105.8" y="76.1">0.25V = 0.25A</text>
<text x="216.8" y="75.9">100nF</text>
<text x="32.8" y="83.4">8.25K</text>
<text x="32.8" y="80.8">R154</text>
<text x="192.1" y="79.8">R194</text>
<text x="199.5" y="79.8">10</text>
<text x="42.1" y="84.8">Battery Temp: MAX 45C, MIN 0C</text>
<text x="8.4" y="93.6">10K Thermistor (NTC)</text>
<text x="39.3" y="94.4">100</text>
<text x="39.3" y="90.3">R205</text>
<text x="32.8" y="100.8">147K</text>
<text x="32.8" y="98.3">R211</text>
<text x="49.3" y="100.8">100nF</text>
<text x="49.3" y="98.3">C184</text>
<text x="63.1" y="100.4">R208</text>
<text x="63.1" y="104.3">0</text>
<text x="124.3" y="105.4">R193</text>
<text x="86.9" y="110.9">1uF</text>
<text x="86.9" y="108.3">C52</text>
<text x="107.1" y="111.1">120 Ohms</text>
<text x="107.1" y="108.6">FB3</text>
<text x="124.3" y="109.3">10</text>
<text x="134.3" y="113.3">C173</text>
<text x="139.6" y="111.1">BQ24610RGER</text>
<text x="207.8" y="112">100K</text>
<text x="207.8" y="109.6">R76</text>
<text x="227.8" y="112">100K</text>
<text x="227.8" y="109.6">R206</text>
<text x="247.8" y="112">100K</text>
<text x="247.8" y="109.6">R77</text>
<text x="134.3" y="115.8">1uF</text>
<text x="207.8" y="123.3">R75</text>
<text x="219.3" y="124.6">C179</text>
<text x="227.8" y="125.8">17.8K</text>
<text x="227.8" y="123.3">R212</text>
<text x="239.3" y="124.6">C187</text>
<text x="247.8" y="125.8">8.25K</text>
<text x="247.8" y="123.3">R201</text>
<text x="259.3" y="124.6">C180</text>
<text x="219.3" y="127.1">100nF</text>
<text x="239.3" y="127.1">100nF</text>
<text x="259.3" y="127.1">100nF</text>
<text x="54.6" y="136.1">2.5A</text>
<text x="36.9" y="142.8">R82</text>
<text x="63.1" y="143.3">Q23</text>
<text x="91.9" y="143.3">1nF</text>
<text x="91.9" y="140.8">C61</text>
<text x="104.4" y="143.3">1nF</text>
<text x="104.4" y="140.8">C62</text>
<text x="38.3" y="147.3">0</text>
<text x="60.8" y="154.8">2.5A</text>
<text x="108.3" y="151">C60</text>
<text x="113.3" y="151">100nF</text>
<text x="79.6" y="161.1">2.5A</text>
<text x="89.6" y="159.8">L3</text>
<text x="94.6" y="159.8">6.8uH</text>
<text x="102.1" y="159.8">2.5A</text>
<text x="109.4" y="160.3">R81</text>
<text x="140.8" y="161.1">2.5A</text>
<text x="60.8" y="164.8">2.5A</text>
<text x="109.4" y="164.3">0.010</text>
<text x="36.9" y="172.8">R83</text>
<text x="63.1" y="173.3">Q22</text>
<text x="78.1" y="173.3">470pF</text>
<text x="78.1" y="170.8">C198</text>
<text x="136.9" y="172.1">22pF</text>
<text x="136.9" y="169.5">C186</text>
<text x="147.8" y="170.8">1.1M</text>
<text x="147.8" y="168.3">R213</text>
<text x="161.8" y="173.3">1uF</text>
<text x="161.8" y="170.8">C193</text>
<text x="176.8" y="173.3">100nF</text>
<text x="176.8" y="170.8">C196</text>
<text x="197.3" y="171.8">68uF</text>
<text x="197.3" y="169.3">C56</text>
<text x="209.3" y="172.1">C35</text>
<text x="224.3" y="172.1">C36</text>
<text x="239.3" y="172.1">C28</text>
<text x="38.3" y="177.3">0</text>
<text x="209.3" y="174.5">1nF</text>
<text x="224.3" y="174.5">1nF</text>
<text x="239.3" y="174.5">1nF</text>
<text x="77.1" y="183.6">10</text>
<text x="77.1" y="181">R214</text>
<text x="106.8" y="185.8">100nF</text>
<text x="106.8" y="183.3">C57</text>
<text x="121.8" y="185.8">100nF</text>
<text x="121.8" y="183.3">C58</text>
<text x="147.8" y="185.8">100K</text>
<text x="147.8" y="183.3">R204</text>
<text x="169.3" y="185.8">1uF</text>
<text x="169.3" y="183.3">C192</text>
<text x="186.8" y="185.8">100nF</text>
<text x="186.8" y="183.3">C197</text>
<text x="216.8" y="185.8">1nF</text>
<text x="216.8" y="183.3">C42</text>
<text x="231.8" y="185.8">1nF</text>
<text x="231.8" y="183.3">C34</text>
<text x="248.1" y="185.8">1nF</text>
<text x="248.1" y="183.3">C29</text>
<text x="54.6" y="186">2.5A</text>
</g>
<g font-size="2.3" fill="#800000">
<text x="234.1" y="16.2">VSYS</text>
<text x="19.6" y="19.9">CHARGE+</text>
<text x="33.3" y="18.6">CHARGE+</text>
<text x="239.5" y="46.1">BATT+_SW</text>
<text x="114.6" y="48.6">GND</text>
<text x="37.1" y="54.9">GND</text>
<text x="84.7" y="56.1">GND</text>
<text x="100.9" y="56.1">GND</text>
<text x="26.6" y="71.1">CHVCC3v3</text>
<text x="122.1" y="71.1">ACSET</text>
<text x="171.8" y="71.1">LODRV</text>
<text x="173.3" y="66.1">HIDRV</text>
<text x="122.1" y="73.6">ISET1</text>
<text x="122.1" y="76.1">ISET2</text>
<text x="173.3" y="76.1">REGN</text>
<text x="234.6" y="72.4">GND</text>
<text x="99.6" y="82.4">CHARGE_STATUS</text>
<text x="174.6" y="81.1">BTST</text>
<text x="177" y="83.6">PH</text>
<text x="14.6" y="89.8">BATT_RTD</text>
<text x="79.6" y="88.6">TS</text>
<text x="125.9" y="91.1">TS</text>
<text x="173.3" y="91.1">SR_P</text>
<text x="173.3" y="93.6">SR_N</text>
<text x="54" y="96.1">CHVCC3v3</text>
<text x="79" y="98.6">CHVCC3v3</text>
<text x="174.6" y="98.6">VFB</text>
<text x="201.5" y="97.3">CHVCC3v3</text>
<text x="94.6" y="106.1">CHARGE+</text>
<text x="177.1" y="118.6">GND</text>
<text x="209.6" y="117.3">ACSET</text>
<text x="230.8" y="117.3">ISET1</text>
<text x="250.8" y="117.3">ISET2</text>
<text x="82.1" y="123.5">GND</text>
<text x="56.8" y="131.1">VSYS</text>
<text x="129.7" y="126.1">GND</text>
<text x="17.1" y="143.6">HIDRV</text>
<text x="204.6" y="141">GND</text>
<text x="87.1" y="151">GND</text>
<text x="245.8" y="154.8">BATT+_SW</text>
<text x="54.6" y="158.6">PH</text>
<text x="227" y="161.1">BATT+_SW</text>
<text x="17.1" y="173.5">LODRV</text>
<text x="104.5" y="173.5">SR_P</text>
<text x="113.3" y="173.5">SR_N</text>
<text x="128.3" y="174.8">VFB</text>
<text x="57.2" y="198.5">GND</text>
</g>
<g font-size="2.3" fill="#f00">
<text x="77.4" y="31.1">NoTestpoint</text>
<text x="90" y="31.1">i</text>
<text x="112.2" y="31.1">i</text>
<text x="114.6" y="31.1">No</text>
<text x="117.3" y="31.1">Testpoint</text>
<text x="88.6" y="167.3">NoTestpoint</text>
<text x="101.2" y="167.3">i</text>
<text x="122.3" y="164.8">i</text>
<text x="124.6" y="164.8">NoTestpoin</text>
<text x="134.8" y="164.8">t</text>
</g>
<g font-size="2.3" fill="#bfbebc">
<text x="95.8" y="42.4">C54</text>
<text x="75.6" y="108.3">C185</text>
<text x="76.6" y="140.8">R215</text>
<text x="78.1" y="153.3">C199</text>
<text x="137.1" y="183.6">C188</text>
</g>
<text font-size="2.3" fill="#008000" x="207.8" y="125.8">19.6K</text>
<g font-size="2.2">
<text x="158.3" y="203.5">CALICO JACK, LOW SPEED BOARD</text>
<text x="158.3" y="206.1">Number:</text>
<text x="158.3" y="208.5">File:</text>
<text x="167" y="206.1">CE-00017-SCH</text>
<text x="167" y="208.5">CalicoJack_G_SCH_10.SchDoc</text>
<text x="200.8" y="206.1">Revision:</text>
<text x="204.5" y="208.5">Size:</text>
<text x="210.8" y="208.5">Letter</text>
<text x="212" y="206.1">G04</text>
<text x="220.8" y="208.5">Date:</text>
<text x="227" y="208.5">14-MAR-2018</text>
<text x="253.3" y="208.5">Sheet 10 of</text>
<text x="267" y="208.5">16</text>
</g>
<g font-size="1.4">
<text x="69.3" y="22.8" transform="rotate(-90 69.3 22.8)">1, 2, 3</text>
<text x="74.3" y="26.8" transform="rotate(-90 74.3 26.8)">4</text>
<text x="80.5" y="27.8" transform="rotate(-90 80.5 27.8)">5, 6, 7, 8, TAB</text>
<text x="233.3" y="28.8">1, 2, 3</text>
<text x="229.4" y="33.8">4</text>
<text x="228.3" y="40.1">5, 6, 7, 8, TAB</text>
<text x="50.8" y="138.8">5, 6, 7, 8, TAB</text>
<text x="51.9" y="143.8">4</text>
<text x="54.6" y="150">1, 2, 3</text>
<text x="50.8" y="168.8">5, 6, 7, 8, TAB</text>
<text x="51.9" y="173.8">4</text>
<text x="54.6" y="180">1, 2, 3</text>
</g>
</svg>
